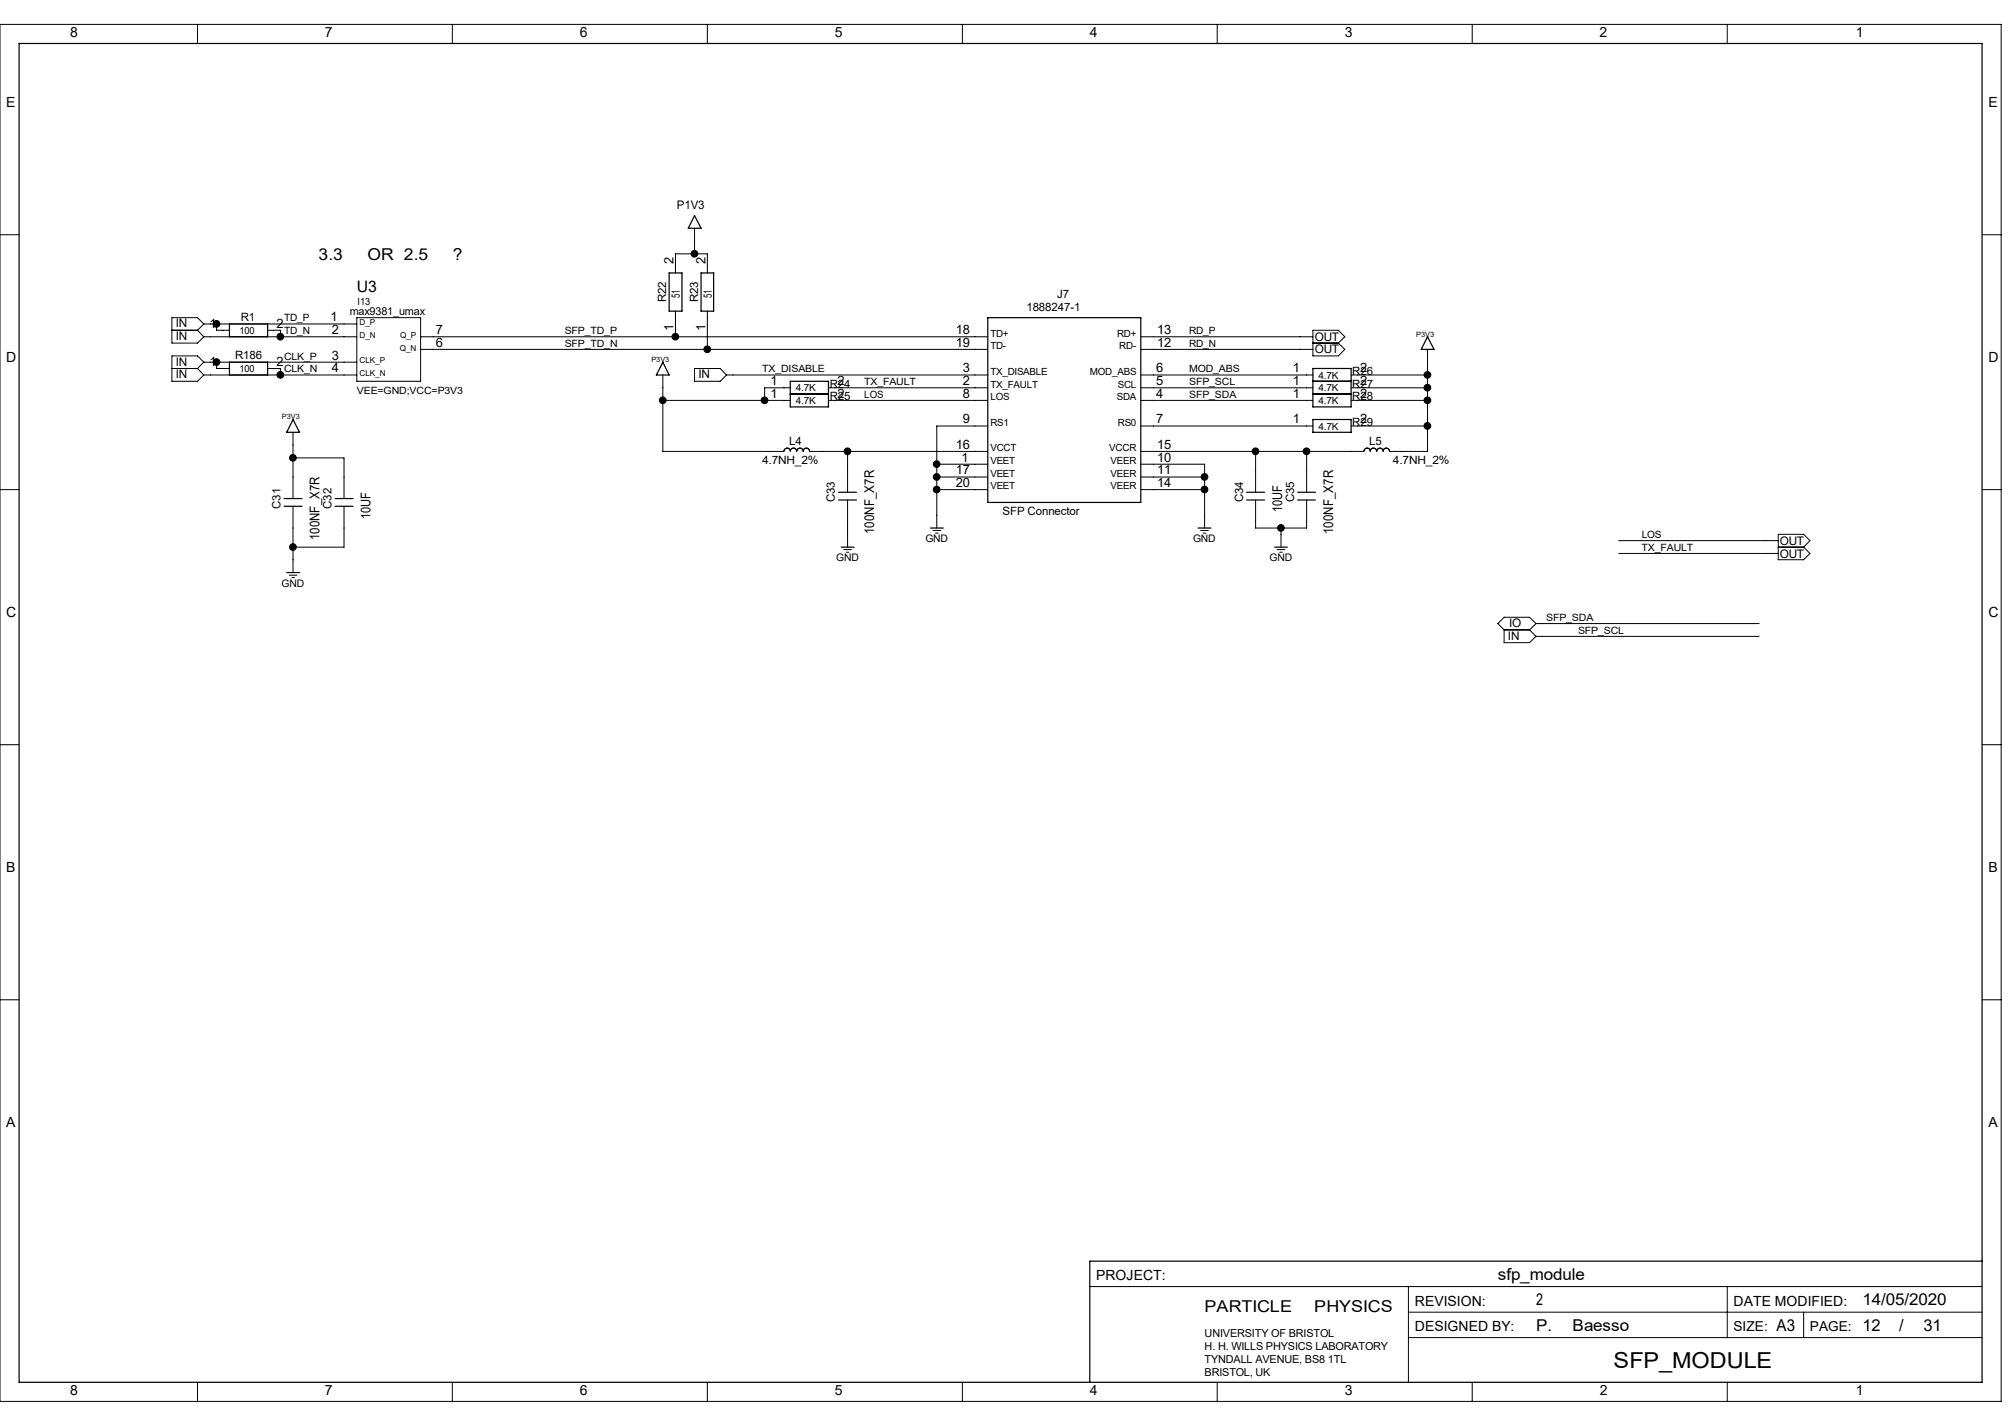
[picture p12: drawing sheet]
<svg xmlns="http://www.w3.org/2000/svg" width="420mm" height="297mm" viewBox="0 0 420 297" stroke-linecap="round" stroke-linejoin="round" font-family="sans-serif">
<g fill="none" stroke="#000" stroke-width=".25">
<path d="M4 9.1h408.9v278.8h-408.9zM139.4 56.9h2.7v7.9h-2.7zM144.7 44.9l1.4 2.6h-2.7zM146.1 56.9h2.6v7.9h-2.6zM47.8 75.4h8v2.7h-8zM47.8 67.5h8v2.6h-8zM138.1 75.4l1.3 2.7h-2.7zM164.6 79.4h8v5.4h-8zM205.8 66.2h31.9v38.4h-31.9zM273.5 79.4h8M273.5 76.8h8v8h-8zM297.4 70.1l1.3 2.7h-2.6z"/>
<path d="M61 87.4l1.4 2.6h-2.7zM164.6 82.1h8M273.5 82.1h8M273.5 87.4h8v2.6h-8zM59.2 105.5h3.7M59.2 103.8h3.7M59.7 119.3h2.7M69.8 105.5h3.7M69.8 103.8h3.7M174.7 104.1h3.7M174.7 102.5h3.7M175.3 114h2.6"/>
<path d="M193.8 110h2.7M249.6 110h2.7M259.7 104.1h3.7M259.7 102.5h3.7M265.6 114h2.6M270.3 104.1h3.7M270.3 102.5h3.7M412.9 262.7h-185.9v25.2"/>
</g>
<g fill="none" stroke="#000" stroke-width=".21">
<path d="M0 5.1h416.9v286.8h-416.9zM41.1 5.1v4M94.2 5.1v4M147.4 5.1v4M200.5 5.1v4M253.6 5.1v4M306.7 5.1v4M359.8 5.1v4M0 48.9h4M140.7 56.9v-4h6.7v4M144.7 47.5v5.4M412.9 48.9h4"/>
<path d="M35.8 76.8h5.3M35.8 68.8h5.3M41.1 68.8l1.4 1.3M41.1 76.8l1.4 1.3M42.5 78.1h31.8M42.5 75.4l-1.4-1.3h-5.3v5.3h5.3l1.4-1.3M42.5 67.5l-1.4-1.3h-5.3v5.3h5.3l1.4-1.4M42.5 67.5h31.8M42.5 75.4h31.8M42.5 70.1h31.8M42.5 67.5l-1.4 1.3M42.5 75.4l-1.4 1.4"/>
<path d="M45.1 75.4v1.4h2.7M45.1 67.5v1.3h2.7M55.8 76.8h2.6v1.3M55.8 68.8h2.6v1.3M74.3 66.2h13.3v13.2h-13.3zM87.6 70.1h118.2M87.6 72.8h118.2M138.1 78.1v15.9h25.2M140.7 64.8v5.3M144.7 76.8h5.3l1.3 1.3-1.3 1.3h-5.3zM147.4 64.8v8M151.3 78.1h54.5"/>
<path d="M237.7 78.1h35.8M237.7 70.1h35.8M237.7 72.8h35.8M273.5 68.8h5.3l1.4 1.3-1.4 1.4 1.4 1.3-1.4 1.3h-5.3zM273.5 71.5h5.3M281.5 78.1h15.9M297.4 72.8v21.2h-8M61 95.4h10.7v8.4M61 90v13.8M138.1 83.4h26.5M163.4 93.7l-.1 .3M163.5 93.6l-.1 .2"/>
<path d="M163.7 93.4h.1M164.2 93.4h.1M164.3 93.4l-.5-.1-.3 .2M164.3 93.4h.1M164.3 93.4l.2 .1M164.4 93.5h.1M164.5 93.6l.2 .3M164.5 93.6h.1M164.6 93.8v.2M164.6 80.8h-5.3v2.6M164.7 93.8l-.1 .1M164.8 93.6h.1"/>
<path d="M164.8 93.6l-.1 .4M164.9 93.5h.1M165 93.4h.1M165 93.4l-.2 .1M165 93.4l.5-.1 .3 .2M165.7 93.5h.1M165.8 93.6l.1 .1M165.9 93.6l.1 .3M166 93.9v.1M166.1 93.7h.1M166.2 93.6l-.2 .3M166.2 93.5l.3-.2 .6 .2"/>
<path d="M166.3 93.4h.1M166.9 93.4h.1M167.2 93.6l.1 .3M167.2 93.6l.1 .1M167.3 93.8v.2M167.3 93.8v.1M167.4 93.7h.1M167.6 93.4h.1M168.2 93.4h.1M168.4 93.5h.1M168.4 93.5l-.6-.2-.4 .3-.1 .4M168.5 93.6l.1 .2"/>
<path d="M168.5 93.6h.1M168.6 93.7l.1 .3M168.6 94h37.2M172.6 80.8h33.2M172.6 83.4h33.2M176.6 94v8.5M195.2 96.7h10.6M195.2 99.4h10.6M205.8 88.7h-10.6v21.3M237.7 80.8h35.8M237.7 83.4h35.8M237.7 88.7h35.8"/>
<path d="M237.7 94h46.4M237.7 96.7h13.3v13.3M237.7 99.4h13.3M261.6 94v8.5M272.2 94v8.5M281.5 80.8h15.9M281.5 83.4h15.9M281.5 88.7h15.9M284.2 93.8l-.1 .2M284.3 93.6h.1M284.3 93.6l-.2 .3M284.4 93.5a.73 .73 0 0 1 1.1 .4"/>
<path d="M284.4 93.5h.1M284.6 93.4h.1M285 93.4h.1M285.2 93.5h.1M285.4 93.6h.1M285.5 93.8v.2M285.5 93.7v.2M285.6 93.6h.1M285.6 93.6l-.1 .4M285.7 93.5h.1M285.9 93.4h.1M286.3 93.4h.1"/>
<path d="M286.4 93.4l-.4-.1-.3 .2M286.4 93.4h.1M286.5 93.4l.1 .1M286.5 93.5h.1M286.6 93.6l.2 .3M286.7 93.6h.1M286.8 93.9v.1M286.9 93.7l-.1 .2M287 93.6l-.1 .2M287.1 93.4h.1M287.7 93.4h.1M287.8 93.4l-.5-.1-.3 .2"/>
<path d="M287.8 93.4h.1M287.8 93.4l.2 .1M288 93.6l.2 .3M288.1 93.8v.2M288.2 93.8v.2M288.2 93.6l-.1 .3M288.3 93.6l-.1 .1M288.4 93.5h.1M288.5 93.4l-.2 .1M288.5 93.4h.1M288.5 93.4l.5-.1 .3 .2M289 93.4h.1"/>
<path d="M289.2 93.5h.1M289.3 93.6l.1 .1M289.3 93.6l.2 .4M289.4 93.8h.1M0 102h4M60.3 119.8h1.5M61 105.5v13.8M71.7 105.5v8.5h-10.7M175.8 114.5h1.6M176.3 115h.5M176.6 104.1v9.9M194.4 110.5h1.6"/>
<path d="M194.9 111h.6M195.2 102h10.6M237.7 102h13.3M250.1 110.5h1.6M250.7 111h.5M261.6 104.1v5.9h10.6v-5.9M266.1 114.5h1.6M266.6 115h.5M266.9 110v4M337.2 112.6h33.3M337.2 115.3h33.3M370.5 111.3h5.3l1.3 1.3-1.3 1.4 1.3 1.3-1.3 1.3h-5.3z"/>
<path d="M370.5 114h5.3M412.9 102h4M60.8 120.3h.5M313.4 131.2h5.2M313.4 131.2v2.7h5.2l1.4-1.4M318.6 131.2l1.4 1.3M320 129.9l-1.4-1.3h-5.2l-1.4 1.3 1.4 1.3M320 129.9l-1.4 1.3M320 129.9h46.5M320 132.5h46.5M0 155.1h4M412.9 155.1h4"/>
<path d="M0 208.2h4M412.9 208.2h4M227 268h185.9M293.4 273.3h119.5M293.4 268v19.9M293.4 278.6h119.5M359.8 268v10.6M375.8 273.3v5.3M41.1 287.9v4M94.2 287.9v4M147.4 287.9v4M200.5 287.9v4"/>
<path d="M253.6 287.9v4M306.7 287.9v4M359.8 287.9v4"/>
</g>
<g fill="#000" stroke="#000" stroke-width=".21">
<circle cx="144.7" cy="52.9" r=".7"/>
<circle cx="45.1" cy="67.5" r=".7"/>
<circle cx="45.1" cy="75.4" r=".7"/>
<circle cx="58.4" cy="78.1" r=".7"/>
<circle cx="58.4" cy="70.1" r=".7"/>
<circle cx="140.7" cy="70.1" r=".7"/>
<circle cx="147.3" cy="72.7" r=".7"/>
<circle cx="297.4" cy="78.1" r=".7"/>
<circle cx="61" cy="95.4" r=".7"/>
<circle cx="138.1" cy="83.4" r=".7"/>
<circle cx="159.3" cy="83.4" r=".7"/>
<circle cx="176.6" cy="94" r=".7"/>
<circle cx="195.1" cy="99.3" r=".7"/>
<circle cx="195.1" cy="96.7" r=".7"/>
<circle cx="250.9" cy="99.3" r=".7"/>
<circle cx="261.6" cy="94" r=".7"/>
<circle cx="272.2" cy="94" r=".7"/>
<circle cx="297.4" cy="88.7" r=".7"/>
<circle cx="297.4" cy="83.4" r=".7"/>
<circle cx="297.4" cy="80.8" r=".7"/>
<circle cx="61" cy="113.9" r=".7"/>
<circle cx="195.1" cy="102" r=".7"/>
<circle cx="250.9" cy="102" r=".7"/>
<circle cx="266.8" cy="110" r=".7"/>
</g>
<text font-size="4.6" x="336.2" y="284.9">SFP_MODULE</text>
<g font-size="3.4">
<text x="66.4" y="54.1">3.3</text>
<text x="76.5" y="54.1">OR 2.5</text>
<text x="94.3" y="54.1">?</text>
<text x="312" y="266.6">sfp_module</text>
<text x="251" y="273.3">PARTICLE</text>
<text x="273.8" y="273.3">PHYSICS</text>
<text x="320" y="271.9">2</text>
<text x="388" y="271.9">14/05/2020</text>
<text x="320" y="277.2">P.</text>
<text x="327.6" y="277.2">Baesso</text>
<text x="370.1" y="277.2">A3</text>
<text x="388" y="277.2">12</text>
<text x="395.6" y="277.2">/</text>
<text x="400.7" y="277.2">31</text>
</g>
<text font-size="3.3" x="74.3" y="60.8">U3</text>
<g font-size="2.9">
<text x="14.6" y="7.7">8</text>
<text x="67.7" y="7.7">7</text>
<text x="120.8" y="7.7">6</text>
<text x="173.9" y="7.7">5</text>
<text x="227" y="7.7">4</text>
<text x="280.2" y="7.7">3</text>
<text x="333.2" y="7.7">2</text>
<text x="386.6" y="7.7">1</text>
<text x="1.3" y="22.3">E</text>
<text x="414.3" y="22.3">E</text>
<text x="1.3" y="75.4">D</text>
<text x="414.3" y="75.4">D</text>
<text x="1.3" y="128.6">C</text>
<text x="414.3" y="128.6">C</text>
<text x="1.3" y="181.7">B</text>
<text x="414.3" y="181.7">B</text>
<text x="1.3" y="234.8">A</text>
<text x="414.3" y="234.8">A</text>
<text x="228.3" y="266.7">PROJECT:</text>
<text x="294.8" y="271.9">REVISION:</text>
<text x="361.1" y="271.9">DATE MODIFIED:</text>
<text x="294.8" y="277.3">DESIGNED BY:</text>
<text x="14.6" y="290.5">8</text>
<text x="67.7" y="290.5">7</text>
<text x="120.8" y="290.5">6</text>
<text x="173.9" y="290.5">5</text>
<text x="227" y="290.5">4</text>
<text x="280.2" y="290.5">3</text>
<text x="333.3" y="290.5">2</text>
<text x="386.6" y="290.5">1</text>
</g>
<g font-size="2.8">
<text x="267.1" y="106.7" transform="rotate(-90 267.1 106.7)">10UF</text>
<text x="66.6" y="112.6" transform="rotate(-90 66.6 112.6)">100NF_X7R</text>
<text x="77.2" y="108" transform="rotate(-90 77.2 108)">10UF</text>
<text x="182.1" y="111.3" transform="rotate(-90 182.1 111.3)">100NF_X7R</text>
<text x="277.7" y="111.3" transform="rotate(-90 277.7 111.3)">100NF_X7R</text>
<text x="361.1" y="277.3">SIZE:</text>
<text x="377.1" y="277.3">PAGE:</text>
</g>
<g font-size="2.7">
<text x="140.3" y="55" transform="rotate(-90 140.3 55)">2</text>
<text x="146.9" y="55" transform="rotate(-90 146.9 55)">2</text>
<text x="43.6" y="68.3">1</text>
<text x="57.6" y="68.3">2</text>
<text x="68.9" y="66.9">1</text>
<text x="69.1" y="69.6">2</text>
<text x="90.8" y="69.6">7</text>
<text x="140.3" y="69" transform="rotate(-90 140.3 69)">1</text>
<text x="146.9" y="69" transform="rotate(-90 146.9 69)">1</text>
<text x="199.1" y="69.6">18</text>
<text x="241" y="69.6">13</text>
<text x="43.6" y="76.2">1</text>
<text x="57.6" y="76.2">2</text>
<text x="69.1" y="77.6">4</text>
<text x="69.1" y="74.9">3</text>
<text x="90.8" y="72.3">6</text>
<text x="199.1" y="72.3">19</text>
<text x="200.6" y="77.6">3</text>
<text x="240.8" y="77.6">6</text>
<text x="241" y="72.3">12</text>
<text x="269.4" y="77.6">1</text>
<text x="283.3" y="77.6">2</text>
<text x="160.5" y="82.9">1</text>
<text x="160.5" y="80.2">1</text>
<text x="174.4" y="82.9">2</text>
<text x="174.4" y="80.2">2</text>
<text x="200.6" y="82.9">8</text>
<text x="200.6" y="80.2">2</text>
<text x="240.8" y="80.2">5</text>
<text x="240.8" y="82.9">4</text>
<text x="269.4" y="80.2">1</text>
<text x="269.4" y="82.9">1</text>
<text x="283.3" y="80.2">2</text>
<text x="283.3" y="82.9">2</text>
<text x="200.6" y="88.2">9</text>
<text x="240.8" y="88.2">7</text>
<text x="269.4" y="88.2">1</text>
<text x="283.3" y="88.2">2</text>
<text x="199.1" y="93.5">16</text>
<text x="241" y="93.5">15</text>
<text x="199.1" y="98.8">17</text>
<text x="199.1" y="101.5">20</text>
<text x="200.3" y="96.1">1</text>
<text x="241" y="96.1">10</text>
<text x="241" y="101.5">14</text>
<text x="241" y="98.8">11</text>
</g>
<g font-size="2.5">
<text x="141" y="43.6">P1V3</text>
<text x="36.6" y="70.9">IN</text>
<text x="36.6" y="68.2">IN</text>
<text x="273.9" y="71">OUT</text>
<text x="36.6" y="76.2">IN</text>
<text x="273.9" y="73.6">OUT</text>
<text x="36.6" y="78.8">IN</text>
<text x="145.5" y="78.8">IN</text>
<text x="370.8" y="113.5">OUT</text>
<text x="370.8" y="116.1">OUT</text>
<text x="314.4" y="130.6">IO</text>
<text x="314.2" y="133.3">IN</text>
</g>
<g font-size="2.4">
<text x="138.8" y="62.9" transform="rotate(-90 138.8 62.9)">R22</text>
<text x="141.6" y="62.1" transform="rotate(-90 141.6 62.1)">51</text>
<text x="145.5" y="62.9" transform="rotate(-90 145.5 62.9)">R23</text>
<text x="148.3" y="62.1" transform="rotate(-90 148.3 62.1)">51</text>
<text x="213.8" y="64.8">1888247-1</text>
<text x="220.3" y="62.1">J7</text>
<text x="50.2" y="66.8">R1</text>
<text x="49" y="74.8">R186</text>
<text x="172.8" y="83.4">R25</text>
<text x="172.8" y="80.8">R24</text>
<text x="281.7" y="78.1">R26</text>
<text x="281.7" y="80.8">R27</text>
<text x="281.7" y="83.4">R28</text>
<text x="281.7" y="88.7">R29</text>
<text x="164.4" y="92.7">L4</text>
<text x="285.2" y="92.7">L5</text>
<text x="158.8" y="96.7">4.7NH_2%</text>
<text x="290.2" y="96.7">4.7NH_2%</text>
<text x="58.5" y="106" transform="rotate(-90 58.5 106)">C31</text>
<text x="69.1" y="106" transform="rotate(-90 69.1 106)">C32</text>
<text x="173.9" y="104.6" transform="rotate(-90 173.9 104.6)">C33</text>
<text x="208.9" y="107.3">SFP Connector</text>
<text x="259" y="104.6" transform="rotate(-90 259 104.6)">C34</text>
<text x="269.6" y="104.6" transform="rotate(-90 269.6 104.6)">C35</text>
</g>
<g font-size="2.3">
<text x="72.9" y="65.7">max9381_umax</text>
<text x="251" y="278.6">UNIVERSITY OF BRISTOL</text>
<text x="251" y="281.2">H. H. WILLS PHYSICS LABORATORY</text>
<text x="251" y="283.9">TYNDALL AVENUE, BS8 1TL</text>
<text x="251" y="286.5">BRISTOL, UK</text>
</g>
<g font-size="2.2">
<text x="192.8" y="112.9">GND</text>
<text x="248.5" y="112.9">GND</text>
<text x="174.2" y="116.9">GND</text>
<text x="264.5" y="116.9">GND</text>
<text x="58.7" y="122.2">GND</text>
</g>
<g font-size="2.1">
<text x="74.5" y="63.5">I13</text>
<text x="59.2" y="69.6">TD_N</text>
<text x="59.2" y="66.9">TD_P</text>
<text x="117.6" y="69.6">SFP_TD_P</text>
<text x="247.7" y="69.6">RD_P</text>
<text x="59.2" y="74.9">CLK_P</text>
<text x="59.2" y="77.6">CLK_N</text>
<text x="117.6" y="72.3">SFP_TD_N</text>
<text x="158.8" y="77.6">TX_DISABLE</text>
<text x="247.7" y="77.6">MOD_ABS</text>
<text x="247.7" y="72.3">RD_N</text>
<text x="74.3" y="82.1">VEE=GND;VCC=P3V3</text>
<text x="180" y="80.2">TX_FAULT</text>
<text x="180" y="82.9">LOS</text>
<text x="247.7" y="82.9">SFP_SDA</text>
<text x="247.7" y="80.2">SFP_SCL</text>
<text x="342" y="112.1">LOS</text>
<text x="342" y="114.8">TX_FAULT</text>
<text x="322.1" y="129.4">SFP_SDA</text>
<text x="328.8" y="132">SFP_SCL</text>
</g>
<g font-size="2">
<text x="49.9" y="69.6">100</text>
<text x="206.3" y="70.1">TD+</text>
<text x="232.7" y="70.1">RD+</text>
<text x="49.9" y="77.5">100</text>
<text x="206.3" y="72.7">TD-</text>
<text x="233.2" y="72.7">RD-</text>
<text x="165.8" y="81.5">4.7K</text>
<text x="206.3" y="83.4">LOS</text>
<text x="206.3" y="80.7">TX_FAULT</text>
<text x="206.3" y="78.1">TX_DISABLE</text>
<text x="227" y="78.1">MOD_ABS</text>
<text x="232.7" y="83.4">SDA</text>
<text x="232.9" y="80.7">SCL</text>
<text x="274.7" y="78.9">4.7K</text>
<text x="274.7" y="81.5">4.7K</text>
<text x="165.8" y="84.2">4.7K</text>
<text x="206.3" y="88.7">RS1</text>
<text x="232.9" y="88.7">RS0</text>
<text x="274.7" y="84.2">4.7K</text>
<text x="274.7" y="89.5">4.7K</text>
<text x="206.3" y="94">VCCT</text>
<text x="231.1" y="94">VCCR</text>
<text x="206.3" y="96.6">VEET</text>
<text x="206.3" y="99.3">VEET</text>
<text x="206.3" y="101.9">VEET</text>
<text x="231.4" y="96.6">VEER</text>
<text x="231.4" y="101.9">VEER</text>
<text x="231.4" y="99.3">VEER</text>
</g>
<g font-size="1.7">
<text x="74.9" y="70.4">D_N</text>
<text x="74.9" y="67.7">D_P</text>
<text x="83.3" y="70.4">Q_P</text>
<text x="74.9" y="75.6">CLK_P</text>
<text x="83.3" y="73">Q_N</text>
<text x="74.9" y="78.3">CLK_N</text>
</g>
<g font-size="1.5">
<text x="295.1" y="70.1">P3V3</text>
<text x="135.7" y="75.4">P3V3</text>
<text x="58.7" y="87.3">P3V3</text>
</g>
</svg>
